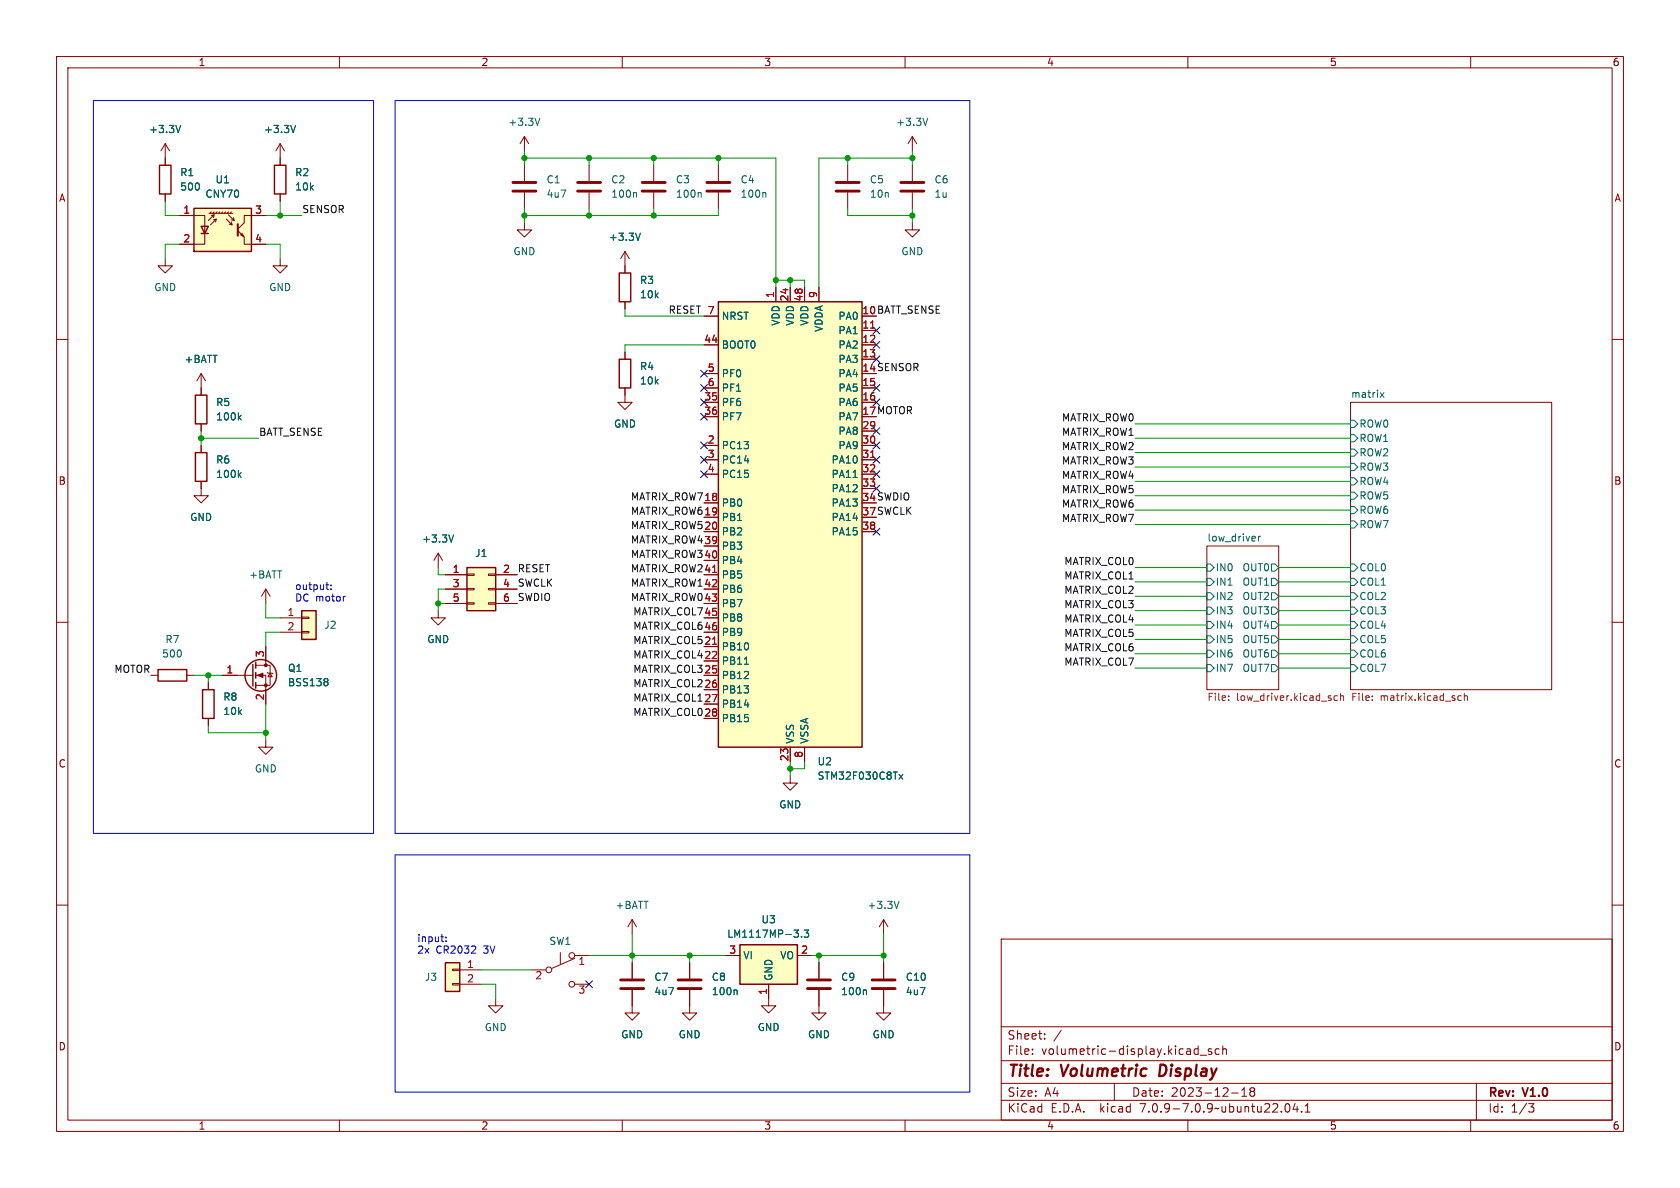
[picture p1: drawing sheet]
<svg xmlns="http://www.w3.org/2000/svg" width="297mm" height="210mm" viewBox="0 0 297 210" stroke-linecap="round" stroke-linejoin="round" font-family="sans-serif">
<g fill="none" stroke="#840000" stroke-width=".18">
<path d="M10 10h277v190h-277zM12 12h273v186h-273zM60 10v2M110 10v2M160 10v2M210 10v2M260 10v2M29.2 25.4l-.8 1.3M29.2 25.4v3.8M29.2 34.3v1.3M29.2 25.4l.8 1.3M49.5 25.4l-.7 1.3"/>
<path d="M49.5 25.4v3.8M49.5 34.3v1.3M49.5 25.4l.8 1.3M92.7 39.4v1.2h1.3l-1.3 1.3-1.3-1.3h1.3M92.7 24.1v2.6M92.7 29.2v2.8M92.7 34v2.8M92.7 24.1l-.8 1.3M92.7 24.1l.8 1.3M149.9 29.2v2.8M149.9 34v2.8M161.3 39.4v1.2h1.3l-1.3 1.3-1.3-1.3h1.3"/>
<path d="M161.3 24.1l-.8 1.3M161.3 24.1v2.6M161.3 29.2v2.8M161.3 34v2.8M161.3 24.1l.8 1.3M10 60h2M29.2 45.7v1.3h1.3l-1.3 1.3-1.3-1.3h1.3M49.5 45.7v1.3h1.3l-1.3 1.3-1.2-1.3h1.2M110.5 44.5l-.8 1.2M110.5 44.5v2.5M110.5 44.5l.8 1.2M124.5 55.9h2.5"/>
<path d="M137.2 50.8v2.5M139.7 50.8v2.5M142.2 50.8v2.5M144.8 50.8v2.5M152.4 58.4h2.5M285 60h2M35.6 66l-.8 1.3M35.6 66v2.6M35.6 66l.7 1.3M124.5 61h2.5M124.5 68.6h2.5M124.5 71.1h2.5"/>
<path d="M124.5 78.7h2.5M124.5 73.7h2.5M124.5 66h2.5M152.4 61h2.5M152.4 63.5h2.5M152.4 68.6h2.5M152.4 71.1h2.5M152.4 78.7h2.5M152.4 76.2h2.5M238.8 71.1h35.5v50.8h-35.5zM124.5 88.9h2.5M124.5 91.4h2.5"/>
<path d="M124.5 94h2.5M124.5 81.3h2.5M124.5 83.8h2.5M124.5 96.5h2.5M124.5 99.1h2.5M152.4 94h2.5M152.4 81.3h2.5M152.4 83.8h2.5M152.4 86.4h2.5M213.4 96.5h12.7v25.4h-12.7zM10 110h2M39.4 119.4h5.3"/>
<path d="M45.2 119.4h1.8v5.1M45.2 117.6h2.6v3.6h-2.6M47 104.1l-.8 1.3M47 104.1v2.6M47 114.3v3.3M47 104.1l.8 1.3M47.2 118.9l.2 .1h.7l.2 .1M47.8 119l.3 .6h-.7zM49.5 109.2h3.8M49.5 111.8h3.8M53.3 111.6h1.3v.3h-1.3zM53.3 109.1h1.3v.2h-1.3z"/>
<path d="M124.5 114.3h2.5M124.5 116.8h2.5M124.5 119.4h2.5M124.5 101.6h2.5M124.5 104.1h2.5M124.5 106.7h2.5M124.5 109.2h2.5M124.5 111.8h2.5M285 110h2M47 130.8v1.3h1.3l-1.3 1.3-1.3-1.3h1.3M124.5 121.9h2.5M124.5 124.5h2.5"/>
<path d="M124.5 127h2.5M139.7 137.2v1.2h1.3l-1.3 1.3-1.3-1.3h1.3M139.7 132.1v2.5M142.2 132.1v2.5M10 160h2M285 160h2M128.3 168.9h2.5M135.9 174v2.5M141 168.9h2.5M156.2 162.6l-.8 1.2M156.2 162.6v2.5M156.2 162.6l.8 1.2"/>
<path d="M177 166h108v32h-108zM60 198v2M110 198v2M160 198v2M177 194.5h108M177 191.5h108M177 187.5h108M177 181.5h108M182.5 186.3v.1M182.5 185.5v.1M184.7 183.6v.1M184.7 182.8v.1"/>
<path d="M187.6 182.1l-1.3 2M197 191.5v3M210 198v2M211.2 186.3h.6M211.2 185.5h.6M211.8 184.9v1.5M212.2 186.5h1.1M214.2 185.5l-.4-.1-.2 .2 .1 .2 .5 .2v.3h-.6M215.5 185.5l-.4-.1-.3 .3v.4l.2 .2h.5M216.2 185.5l.2-.1 .3 .1 .1 .9M216.2 184.9v1.5M217.7 193.2h1.2"/>
<path d="M219.5 193.8h.9M219.5 192.7l.5-.4v1.5M221.2 192.9l-.2 .3v.3l.2 .3 .5-.1 .1-.2-.1-.4-.2-.2M221.2 192.9l-.2-.2 .2-.4 .5 .1 .1 .2-.3 .3M221.2 192.9h.3M227.3 195.2l.2-.1a.81 .81 0 0 1 .6 .6 .81 .81 0 0 1-.3 .8l-.1 .1a.81 .81 0 0 1-.4-1.4zM229 195l-.4 1.1h.9M229.3 195.6v1M230.1 196.5v.1M230.7 196.6h.9M230.7 195.5l.5-.4v1.5M260 198v2"/>
<path d="M261 191.5v6.5M270.2 195.1h1l-.5 .6 .4 .1 .1 .5-.3 .3h-.4"/>
</g>
<path d="M205.2 188.2l-.3 2h.5" fill="none" stroke="#840000" stroke-width=".4"/>
<g fill="#fff" stroke="#fff" stroke-width=".18">
<path d="M213.4 96.5h12.7v25.4h-12.7z"/>
<path d="M238.8 71.1h35.5v50.8h-35.5z"/>
</g>
<g fill="none" stroke="#006464" stroke-width=".18">
<path d="M31.9 22.2l-.4 1.2M52.3 22.2l-.5 1.2M95.4 20.9l-.4 1.3M164 20.9l-.4 1.3M113.2 41.2l-.4 1.3M238.8 74.3h.6l.6 .6-.6 .7h-.6zM238.8 76.8h.6l.6 .7-.6 .6h-.6zM238.8 79.4h.6l.6 .6-.6 .6h-.6zM244 69.4l.7 .8M244.7 69.4l-.7 .8M150.8 84.4h.7M213.4 99.7h.6l.6 .6-.6 .7h-.6z"/>
<path d="M222.5 94.8v.8M222.8 94.8l-.3 .2M224.8 99.7h.6l.7 .6-.7 .7h-.6zM238.8 84.5h.6l.6 .6-.6 .6h-.6zM238.8 87h.6l.6 .6-.6 .7h-.6zM238.8 89.5h.6l.6 .7-.6 .6h-.6zM238.8 92.1h.6l.6 .6-.6 .6h-.6zM238.8 99.7h.6l.6 .6-.6 .7h-.6zM238.8 81.9h.6l.6 .7-.6 .6h-.6zM57.7 120l.3 .2-.3 .3 .3 .2v.3l-.3 .2M131.6 117.4h.7M213.4 102.2h.6l.6 .7-.6 .6h-.6z"/>
<path d="M213.4 112.4h.6l.6 .6-.6 .7h-.6zM213.4 109.9h.6l.6 .6-.6 .6h-.6zM213.4 107.3h.6l.6 .7-.6 .6h-.6zM213.4 117.5h.6l.6 .6-.6 .6h-.6zM213.4 114.9h.6l.6 .7-.6 .6h-.6zM213.4 104.8h.6l.6 .6-.6 .6h-.6zM224.8 109.9h.6l.7 .6-.7 .6h-.6zM224.8 117.5h.6l.7 .6-.7 .6h-.6zM224.8 107.3h.6l.7 .7-.7 .6h-.6zM224.8 104.8h.6l.7 .6-.7 .6h-.6zM224.8 114.9h.6l.7 .7-.7 .6h-.6zM224.8 112.4h.6l.7 .6-.7 .7h-.6z"/>
<path d="M224.8 102.2h.6l.7 .7-.7 .6h-.6zM238.8 107.3h.6l.6 .7-.6 .6h-.6zM238.8 104.8h.6l.6 .6-.6 .6h-.6zM238.8 102.2h.6l.6 .7-.6 .6h-.6zM238.8 112.4h.6l.6 .6-.6 .7h-.6zM238.8 117.5h.6l.6 .6-.6 .6h-.6zM238.8 114.9h.6l.6 .7-.6 .6h-.6zM238.8 109.9h.6l.6 .6-.6 .6h-.6zM158.9 136.9l.7 .8M159.6 136.9l-.7 .8M158.9 159.3l-.4 1.3M140.4 164.4h.8l-.5 .5"/>
<path d="M141.1 165v.6M141.7 165.6v.1M142.2 164.4h.8l-.5 .5 .4 .1v.6l-.2 .1-.5-.1"/>
</g>
<path d="M217.2 123.7v.1M217.2 123v.2M236.4 123h-.3l-.3 .2 .2 .6h.4M237 123.1l.2-.1h.3v.8M237 122.6v1.2M242.6 123.7v.1M242.6 123v.2M258.3 123h-.3l-.3 .2 .2 .6h.4M258.9 123.1l.2-.1h.3v.8M258.9 122.6v1.2" fill="none" stroke="#725600" stroke-width=".18"/>
<g fill="#ffffc2" stroke="#ffffc2" stroke-width=".18">
<path d="M127 53.3h25.4v78.8h-25.4z"/>
<path d="M130.8 167h10.2v7h-10.2z"/>
<path d="M53.3 108h2.6v5h-2.6z"/>
</g>
<g fill="none" stroke="#840000" stroke-width=".25">
<path d="M28.2 29.2h2v5.1h-2zM48.5 29.2h2v5.1h-2zM127 53.3h25.4v78.8h-25.4zM44.7 117.5v3.8M45.2 117.1v1M45.2 118.9v1M53.3 108h2.6v5h-2.6zM45.2 120.7v1M130.8 167h10.2v7h-10.2z"/>
<circle cx="46.1" cy="119.4" r="2.79"/>
</g>
<path d="M153.9 58h.7M153.9 80.9h.7M126 113.9h.7M126 101.2h.7" fill="none" stroke="#a90000" stroke-width=".18"/>
<path d="M90.7 33.8h4M90.7 32.3h4M147.8 33.8h4.1M147.8 32.3h4.1M159.3 33.8h4M159.3 32.3h4" fill="none" stroke="#840000" stroke-width=".51"/>
<g fill="#840000" stroke="#840000" stroke-width=".18">
<path d="M45.5 119.4l1-.4v.8z"/>
<circle cx="47" cy="121.2" r=".25"/>
<circle cx="47" cy="117.6" r=".25"/>
</g>
<path d="M34.3 36.8h10.1v7.7h-10.1z" fill="#ffffc2"/>
<path d="M34.3 36.8h10.1v7.7h-10.1zM35.6 40h1.2l-.6 1.3zM35.6 41.3h1.2M109.5 48.3h2v5h-2zM34.5 69.9h2.1v5h-2.1zM109.5 63.5h2v5.1h-2zM34.5 80h2.1v5.1h-2.1zM27.9 118.4h5.1v2h-5.1zM82.5 100.3h5.1v7.7h-5.1zM35.8 121.9h2v5.1h-2zM78.7 170.2h2.6v5.1h-2.6z" fill="none" stroke="#840000" stroke-width=".25"/>
<g fill="none" stroke="#840000" stroke-width=".18">
<path d="M29.2 27.9v1.3M29.2 34.3v1.3M31.7 38.1h4.5v5.1h-4.5M37 37.7h4.1M37.3 38.1l.5-.1-1 1M37.3 37.5l-.2 .2M37.7 38.9l.5-.2-1 1.1M37.8 37.5l-.2 .2M37.8 38l-.1 .5M38.2 38.7l-.1 .5M38.4 37.5l-.3 .2M38.9 37.5l-.3 .2"/>
<path d="M39.4 37.5l-.3 .2M39.9 37.5l-.3 .2M40 38.7l1 1.1-.1-.6M40.4 38l1 1-.1-.5M40.4 37.5l-.3 .2M40.5 39.6l.5 .2M40.9 37.5l-.3 .2M40.9 38.9l.5 .1M47 38.1h-3.8v1.3l-1.2 1.1M49.5 27.9v1.3M49.5 34.3v1.3M104.1 29.2v2.8"/>
<path d="M104.1 34v2.8M115.6 29.2v2.8M115.6 34v2.8M127 29.2v2.8M127 34v2.8M42 40.8l1.2 1.1v1.3h3.8M42.8 41.3l.3 .5-.6-.3zM110.5 47v1.3M110.5 53.3v1.3M124.5 55.9h2.5M137.2 50.8v2.5M139.7 50.8v2.5"/>
<path d="M142.2 50.8v2.5M144.8 50.8v2.5M152.4 58.4h2.5M35.6 68.6v1.3M35.6 74.9v1.3M35.6 78.7v1.3M110.5 68.6v2.5h1.3l-1.3 1.3-1.3-1.3h1.3M110.5 62.2v1.3M124.5 61h2.5M124.5 68.6h2.5M124.5 71.1h2.5M124.5 78.7h2.5"/>
<path d="M124.5 73.7h2.5M124.5 66h2.5M152.4 61h2.5M152.4 63.5h2.5M152.4 68.6h2.5M152.4 71.1h2.5M152.4 78.7h2.5M152.4 76.2h2.5M35.6 85.1v2.5h1.2l-1.2 1.3-1.3-1.3h1.3M77.5 97.8l-.8 1.3M77.5 97.8v2.5M77.5 97.8l.7 1.3"/>
<path d="M124.5 88.9h2.5M124.5 91.4h2.5M124.5 94h2.5M124.5 81.3h2.5M124.5 83.8h2.5M124.5 96.5h2.5M124.5 99.1h2.5M152.4 94h2.5M152.4 81.3h2.5M152.4 83.8h2.5M152.4 86.4h2.5M26.7 119.4h1.2"/>
<path d="M33 119.4h1.3M39.4 119.4h2.5M47 114.3v2.5M77.5 108v1.2h1.2l-1.2 1.3-1.3-1.3h1.3M78.7 101.6h3.8M78.7 104.1h3.8M78.7 106.7h3.8M82.5 106.6h1.3v.2h-1.3zM82.5 104h1.3v.3h-1.3zM82.5 101.5h1.3v.2h-1.3zM86.4 106.6h1.2v.2h-1.2zM86.4 104h1.2v.3h-1.2z"/>
<path d="M86.4 101.5h1.2v.2h-1.2zM87.6 101.6h3.8M87.6 104.1h3.8M87.6 106.7h3.8M124.5 101.6h2.5M124.5 104.1h2.5M124.5 106.7h2.5M124.5 119.4h2.5M124.5 114.3h2.5M124.5 116.8h2.5M124.5 109.2h2.5M124.5 111.8h2.5"/>
<path d="M36.8 120.7v1.2M36.8 127v1.3M47 121.9v2.6M124.5 121.9h2.5M124.5 124.5h2.5M124.5 127h2.5M139.7 132.1v2.5M142.2 132.1v2.5M80 173.9h1.3v.2h-1.3zM80 171.3h1.3v.3h-1.3zM81.3 171.5h3.8M81.3 174h3.8"/>
<path d="M87.6 176.5v1.3h1.3l-1.3 1.3-1.2-1.3h1.2M94 171.5h2.5M99.1 168.4v2M101.6 169.4l-4.1 1.8M101.6 168.9h2.5M101.6 174h2.5M111.8 175v4.1h1.2l-1.2 1.2-1.3-1.2h1.3M111.8 162.6l-.8 1.2M111.8 162.6v2.5M111.8 170.2v2.8M111.8 162.6l.7 1.2M121.9 175v4.1h1.3l-1.3 1.2-1.3-1.2h1.3"/>
<path d="M121.9 170.2v2.8M128.3 168.9h2.5M135.9 174v3.8h1.3l-1.3 1.3-1.3-1.3h1.3M141 168.9h2.5M144.8 175v4.1h1.2l-1.2 1.2-1.3-1.2h1.3M144.8 170.2v2.8M156.2 175v4.1h1.3l-1.3 1.2-1.3-1.2h1.3M156.2 170.2v2.8"/>
<circle cx="97" cy="171.5" r=".51"/>
<circle cx="101.1" cy="168.9" r=".51"/>
<circle cx="101.1" cy="174" r=".51"/>
</g>
<path d="M42 39.6v2.1" fill="none" stroke="#840000" stroke-width=".36"/>
<g fill="none" stroke="#006464" stroke-width=".18">
<path d="M31.9 22.2l-.4 1.2M52.3 22.2l-.5 1.2M112.4 34l.1 .2v.7M123.8 34l.2 .2v.7M135.2 34l.2 .2v.7M113.2 41.2l-.4 1.3M42.3 73.8l.3 .4M42.6 73.4l-.5 .5M42.3 83.9l.3 .5M42.6 83.6l-.5 .4M80.2 94.6l-.4 1.2M150.8 84.4h.7"/>
<path d="M57.7 120l.3 .2-.3 .3 .3 .2v.3l-.3 .2M131.6 117.4h.7M158.9 136.9l.7 .8M159.6 136.9l-.7 .8M130.1 175l.2 .2v.6M140.4 164.4h.8l-.5 .5M141.1 165v.6M141.7 165.6v.1M142.2 164.4h.8l-.5 .5 .4 .1v.6l-.2 .1-.5-.1M153 175l.2 .2v.6"/>
</g>
<g fill="#ffffc2" stroke="#ffffc2" stroke-width=".18">
<path d="M82.5 100.3h5.1v7.7h-5.1z"/>
<path d="M78.7 170.2h2.6v5.1h-2.6z"/>
</g>
<g fill="none" stroke="#840000" stroke-width=".51">
<path d="M102.1 33.8h4.1M102.1 32.3h4.1M113.5 33.8h4.1M113.5 32.3h4.1M125 33.8h4M125 32.3h4M109.7 174.8h4.1M109.7 173.2h4.1M119.9 174.8h4.1M119.9 173.2h4.1M142.7 174.8h4.1M142.7 173.2h4.1"/>
<path d="M154.2 174.8h4M154.2 173.2h4"/>
</g>
<path d="M16.5 17.8h49.5v129.5h-49.5zM69.8 17.8h101.6v129.5h-101.6zM57.6 103.4h.5M57.9 104.2h.2M58.5 104.1v.1M58.5 103.4v.2M61.1 105.4l-.3 .1M69.8 151.1h101.6v41.9h-101.6zM78.8 166.3v.2M78.8 165.7v.1M83.3 168.5h.8M84 167.3v.5" fill="none" stroke="#0000c2" stroke-width=".18"/>
<g fill="none" stroke="#009600" stroke-width=".18">
<path d="M29.2 35.6v2.5h2.5M47 38.1h6.3M49.5 35.6v2.5M92.7 27.9h44.5v22.9M92.7 26.7v2.5M92.7 36.8v2.6M104.1 27.9v1.3M104.1 36.8v1.3M115.6 27.9v1.3M115.6 36.8v1.3M127 27.9v1.3M127 36.8v1.3h-34.3"/>
<path d="M149.9 36.8v1.3h11.4M149.9 27.9v1.3M161.3 27.9h-16.5v22.9M161.3 26.7v2.5M161.3 36.8v2.6M31.7 43.2h-2.5v2.5M47 43.2h2.5v2.5M110.5 54.6v1.3h14M137.2 49.5h5v1.3M139.7 49.5v1.3M35.6 77.5h10.1M35.6 76.2v2.5"/>
<path d="M124.5 61h-14v1.2M200.7 77.5h38.1M200.7 74.9h38.1M200.7 85.1h38.1M200.7 90.2h38.1M200.7 87.6h38.1M200.7 82.6h38.1M200.7 92.7h38.1M200.7 80h38.1M34.3 119.4h5.1M36.8 119.4v1.3M47 106.7v2.5h2.5"/>
<path d="M49.5 111.8h-2.5v2.5M77.5 100.3v1.3h1.2M77.5 106.7h1.2M78.7 104.1h-1.2v3.9M200.7 115.6h12.7M200.7 100.3h12.7M200.7 102.9h12.7M200.7 105.4h12.7M200.7 118.1h12.7M200.7 108h12.7M200.7 113h12.7M200.7 110.5h12.7"/>
<path d="M226.1 115.6h12.7M226.1 100.3h12.7M226.1 102.9h12.7M226.1 105.4h12.7M226.1 118.1h12.7M226.1 108h12.7M226.1 113h12.7M226.1 110.5h12.7M36.8 128.3v1.2h10.2M47 124.5v6.3M139.7 134.6v2.6M142.2 134.6v1.3h-2.5"/>
<path d="M85.1 171.5h8.9M85.1 174h2.5v2.5M104.1 168.9h24.2M111.8 165.1v5.1M121.9 168.9v1.3M143.5 168.9h12.7M144.8 168.9v1.3M156.2 165.1v5.1"/>
</g>
<g fill="none" stroke="#000084" stroke-width=".18">
<path d="M154.3 57.8l1.2 1.2M155.5 57.8l-1.2 1.2M123.9 65.4l1.2 1.2M123.9 68l1.2 1.2M123.9 70.5l1.2 1.2M123.9 78.1l1.2 1.2M123.9 73.1l1.2 1.2M125.1 65.4l-1.2 1.2M125.1 68l-1.2 1.2M125.1 70.5l-1.2 1.2M125.1 78.1l-1.2 1.2M125.1 73.1l-1.2 1.2"/>
<path d="M154.3 75.6l1.2 1.2M154.3 78.1l1.2 1.2M154.3 62.9l1.2 1.2M154.3 68l1.2 1.2M154.3 60.4l1.2 1.2M154.3 70.5l1.2 1.2M155.5 75.6l-1.2 1.2M155.5 78.1l-1.2 1.2M155.5 62.9l-1.2 1.2M155.5 68l-1.2 1.2M155.5 60.4l-1.2 1.2M155.5 70.5l-1.2 1.2"/>
<path d="M123.9 80.7l1.2 1.2M123.9 83.2l1.2 1.2M125.1 80.7l-1.2 1.2M125.1 83.2l-1.2 1.2M154.3 83.2l1.2 1.2M154.3 85.8l1.2 1.2M154.3 80.7l1.2 1.2M154.3 93.4l1.2 1.2M155.5 83.2l-1.2 1.2M155.5 85.8l-1.2 1.2M155.5 80.7l-1.2 1.2M155.5 93.4l-1.2 1.2"/>
<path d="M103.5 173.4l1.2 1.2M104.7 173.4l-1.2 1.2"/>
</g>
<path d="M153.9 58h.7M153.9 80.9h.7M126 113.9h.7M126 101.2h.7" fill="none" stroke="#a90000" stroke-width=".18"/>
<g fill="#009600" stroke="#009600" stroke-width=".18">
<circle cx="121.9" cy="168.9" r=".46"/>
<circle cx="144.8" cy="168.9" r=".46"/>
<circle cx="111.8" cy="168.9" r=".46"/>
<circle cx="156.2" cy="168.9" r=".46"/>
<circle cx="139.7" cy="135.9" r=".46"/>
<circle cx="149.9" cy="27.9" r=".46"/>
<circle cx="161.3" cy="38.1" r=".46"/>
<circle cx="161.3" cy="27.9" r=".46"/>
<circle cx="137.2" cy="49.5" r=".46"/>
<circle cx="139.7" cy="49.5" r=".46"/>
<circle cx="49.5" cy="38.1" r=".46"/>
<circle cx="77.5" cy="106.7" r=".46"/>
<circle cx="36.8" cy="119.4" r=".46"/>
<circle cx="47" cy="129.5" r=".46"/>
<circle cx="35.6" cy="77.5" r=".46"/>
<circle cx="115.6" cy="38.1" r=".46"/>
<circle cx="127" cy="27.9" r=".46"/>
<circle cx="92.7" cy="38.1" r=".46"/>
<circle cx="104.1" cy="38.1" r=".46"/>
<circle cx="115.6" cy="27.9" r=".46"/>
<circle cx="104.1" cy="27.9" r=".46"/>
<circle cx="92.7" cy="27.9" r=".46"/>
</g>
<g font-size="2.8" fill="#840000">
<text x="178" y="190.9">Title:</text>
<text x="187.7" y="190.9">Volumetric</text>
<text x="205.8" y="190.9">Display</text>
</g>
<g font-size="2.1" fill="#840000">
<text x="178" y="184">Sheet:</text>
<text x="178" y="186.7">File:</text>
<text x="184.1" y="186.7">volumetric-display.kicad_sch</text>
<text x="178" y="196.9">KiCad</text>
<text x="178" y="194.1">Size:</text>
<text x="184.7" y="194.1">A4</text>
<text x="185.7" y="196.9">E.D.A.</text>
<text x="194.6" y="196.9">kicad</text>
<text x="200" y="194.1">Date:</text>
<text x="201.8" y="196.9">7.0.9-7.0.9~ubuntu22.04.1</text>
<text x="207" y="194.1">2023-12-18</text>
<text x="263" y="194.3">Rev:</text>
<text x="263" y="196.9">Id:</text>
<text x="267.1" y="196.9">1/3</text>
<text x="269.4" y="194.3">V1.0</text>
</g>
<g font-size="1.8" fill="#840000">
<text x="35" y="11.9">1</text>
<text x="85" y="11.9">2</text>
<text x="135" y="11.9">3</text>
<text x="185" y="11.9">4</text>
<text x="235" y="11.9">5</text>
<text x="285" y="11.9">6</text>
<text x="10.3" y="35.9">A</text>
<text x="285.3" y="35.9">A</text>
<text x="152.4" y="55.6">10 BATT_SENSE</text>
<text x="152.4" y="65.8">14 SENSOR</text>
<text x="152.4" y="73.4">17 MOTOR</text>
<text x="10.3" y="85.9">B</text>
<text x="152.4" y="88.6">34 SWDIO</text>
<text x="285.3" y="85.9">B</text>
<text x="152.4" y="91.2">37 SWCLK</text>
<text x="10.3" y="135.9">C</text>
<text x="285.3" y="135.9">C</text>
<text x="10.3" y="185.9">D</text>
<text x="285.3" y="185.9">D</text>
<text x="35" y="199.9">1</text>
<text x="85" y="199.9">2</text>
<text x="135" y="199.9">3</text>
<text x="185" y="199.9">4</text>
<text x="235" y="199.9">5</text>
<text x="285" y="199.9">6</text>
</g>
<g font-size="1.8" fill="#006464">
<text x="26.3" y="23.7">+3.3V</text>
<text x="46.6" y="23.7">+3.3V</text>
<text x="89.8" y="22.5">+3.3V</text>
<text x="158.3" y="22.5">+3.3V</text>
<text x="31.8" y="31.3">R1</text>
<text x="31.8" y="33.9">500</text>
<text x="36.2" y="35.2">CNY70</text>
<text x="38" y="32.6">U1</text>
<text x="52.1" y="31.3">R2</text>
<text x="52.1" y="33.9">10k</text>
<text x="96.5" y="32.6">C1</text>
<text x="96.5" y="35.2">4u7</text>
<text x="108" y="32.6">C2</text>
<text x="108" y="35.2">100n</text>
<text x="119.4" y="32.6">C3</text>
<text x="119.4" y="35.2">100n</text>
<text x="130.8" y="32.6">C4</text>
<text x="130.8" y="35.2">100n</text>
<text x="153.7" y="32.6">C5</text>
<text x="153.7" y="35.2">10n</text>
<text x="165.1" y="32.6">C6</text>
<text x="165.1" y="35.2">1u</text>
<text x="90.7" y="45.3">GND</text>
<text x="107.5" y="42.8">+3.3V</text>
<text x="159.3" y="45.3">GND</text>
<text x="27.2" y="51.7">GND</text>
<text x="47.5" y="51.7">GND</text>
<text x="113" y="50.4">R3</text>
<text x="113" y="52.9">10k</text>
<text x="127.5" y="56.7">NRST</text>
<text x="138" y="57.7" transform="rotate(-90 138 57.7)">VDD</text>
<text x="140.6" y="57.7" transform="rotate(-90 140.6 57.7)">VDD</text>
<text x="143.1" y="57.7" transform="rotate(-90 143.1 57.7)">VDD</text>
<text x="145.6" y="58.8" transform="rotate(-90 145.6 58.8)">VDDA</text>
<text x="148.1" y="56.7">PA0</text>
<text x="148.1" y="59.3">PA1</text>
<text x="32.5" y="64.4">+BATT</text>
<text x="113" y="65.6">R4</text>
<text x="127.5" y="61.8">BOOT0</text>
<text x="148.1" y="61.8">PA2</text>
<text x="148.1" y="64.4">PA3</text>
<text x="38.1" y="72">R5</text>
<text x="113" y="68.2">10k</text>
<text x="127.5" y="72">PF6</text>
<text x="127.5" y="66.9">PF0</text>
<text x="127.5" y="69.4">PF1</text>
<text x="148.1" y="66.9">PA4</text>
<text x="148.1" y="69.4">PA5</text>
<text x="148.1" y="72">PA6</text>
<text x="238.8" y="70.4">matrix</text>
<text x="38.1" y="74.5">100k</text>
<text x="108.5" y="75.8">GND</text>
<text x="127.5" y="74.5">PF7</text>
<text x="148.1" y="74.5">PA7</text>
<text x="148.1" y="77.1">PA8</text>
<text x="240.2" y="75.8">ROW0</text>
<text x="38.1" y="82.1">R6</text>
<text x="127.5" y="79.6">PC13</text>
<text x="127.5" y="82.1">PC14</text>
<text x="146.9" y="82.1">PA10</text>
<text x="148.1" y="79.6">PA9</text>
<text x="240.2" y="78.3">ROW1</text>
<text x="240.2" y="80.9">ROW2</text>
<text x="240.2" y="83.4">ROW3</text>
<text x="38.1" y="84.7">100k</text>
<text x="127.5" y="89.8">PB0</text>
<text x="127.5" y="84.7">PC15</text>
<text x="146.9" y="84.7">PA11</text>
<text x="146.9" y="87.2">PA12</text>
<text x="146.9" y="89.8">PA13</text>
<text x="240.2" y="86">ROW4</text>
<text x="240.2" y="88.5">ROW5</text>
<text x="33.5" y="92.3">GND</text>
<text x="127.5" y="92.3">PB1</text>
<text x="127.5" y="94.8">PB2</text>
<text x="146.9" y="92.3">PA14</text>
<text x="146.9" y="94.8">PA15</text>
<text x="213.4" y="95.8">low_driver</text>
<text x="240.2" y="91">ROW6</text>
<text x="240.2" y="93.6">ROW7</text>
<text x="74.5" y="96.1">+3.3V</text>
<text x="83.9" y="98.7">J1</text>
<text x="127.5" y="97.4">PB3</text>
<text x="127.5" y="99.9">PB4</text>
<text x="214.8" y="101.2">IN0</text>
<text x="219.6" y="101.2">OUT0</text>
<text x="240.2" y="101.2">COL0</text>
<text x="44" y="102.5">+BATT</text>
<text x="127.5" y="102.5">PB5</text>
<text x="127.5" y="105">PB6</text>
<text x="127.5" y="107.5">PB7</text>
<text x="214.8" y="103.7">IN1</text>
<text x="214.8" y="106.3">IN2</text>
<text x="219.6" y="106.3">OUT2</text>
<text x="219.6" y="103.7">OUT1</text>
<text x="240.2" y="106.3">COL2</text>
<text x="240.2" y="103.7">COL1</text>
<text x="29.1" y="113.9">R7</text>
<text x="57.2" y="111.4">J2</text>
<text x="75.4" y="113.9">GND</text>
<text x="127.5" y="110.1">PB8</text>
<text x="127.5" y="112.6">PB9</text>
<text x="214.8" y="113.9">IN5</text>
<text x="214.8" y="111.4">IN4</text>
<text x="214.8" y="108.8">IN3</text>
<text x="219.6" y="111.4">OUT4</text>
<text x="219.6" y="108.8">OUT3</text>
<text x="219.6" y="113.9">OUT5</text>
<text x="240.2" y="108.8">COL3</text>
<text x="240.2" y="113.9">COL5</text>
<text x="240.2" y="111.4">COL4</text>
<text x="28.6" y="116.4">500</text>
<text x="50.8" y="119">Q1</text>
<text x="127.5" y="115.2">PB10</text>
<text x="127.5" y="117.7">PB11</text>
<text x="214.8" y="119">IN7</text>
<text x="214.8" y="116.4">IN6</text>
<text x="219.6" y="119">OUT7</text>
<text x="219.6" y="116.4">OUT6</text>
<text x="240.2" y="119">COL7</text>
<text x="240.2" y="116.4">COL6</text>
<text x="39.4" y="124.1">R8</text>
<text x="50.8" y="121.5">BSS138</text>
<text x="127.5" y="120.2">PB12</text>
<text x="127.5" y="122.8">PB13</text>
<text x="127.5" y="125.3">PB14</text>
<text x="39.4" y="126.6">10k</text>
<text x="127.5" y="127.9">PB15</text>
<text x="140.6" y="131.6" transform="rotate(-90 140.6 131.6)">VSS</text>
<text x="143.1" y="131.6" transform="rotate(-90 143.1 131.6)">VSSA</text>
<text x="45" y="136.8">GND</text>
<text x="144.4" y="135.5">U2</text>
<text x="137.7" y="143.1">GND</text>
<text x="144.4" y="138">STM32F030C8Tx</text>
<text x="108.7" y="160.9">+BATT</text>
<text x="153.3" y="160.9">+3.3V</text>
<text x="97" y="167.2">SW1</text>
<text x="128.5" y="166">LM1117MP-3.3</text>
<text x="134.5" y="163.4">U3</text>
<text x="75" y="173.6">J3</text>
<text x="115.6" y="173.6">C7</text>
<text x="125.7" y="173.6">C8</text>
<text x="131.3" y="169.8">VI</text>
<text x="136.8" y="173.5" transform="rotate(-90 136.8 173.5)">GND</text>
<text x="137.8" y="169.8">VO</text>
<text x="148.6" y="173.6">C9</text>
<text x="160" y="173.6">C10</text>
<text x="115.6" y="176.1">4u7</text>
<text x="125.7" y="176.1">100n</text>
<text x="148.6" y="176.1">100n</text>
<text x="160" y="176.1">4u7</text>
<text x="85.6" y="182.5">GND</text>
<text x="109.7" y="183.7">GND</text>
<text x="119.9" y="183.7">GND</text>
<text x="133.9" y="182.5">GND</text>
<text x="142.7" y="183.7">GND</text>
<text x="154.2" y="183.7">GND</text>
</g>
<g font-size="1.8" fill="#a90000">
<text x="32.3" y="37.8">1</text>
<text x="45" y="37.8">3</text>
<text x="32.3" y="42.9">2</text>
<text x="45" y="42.9">4</text>
<text x="136.9" y="52.8" transform="rotate(-90 136.9 52.8)">1</text>
<text x="139.4" y="53.4" transform="rotate(-90 139.4 53.4)">24</text>
<text x="142" y="53.4" transform="rotate(-90 142 53.4)">48</text>
<text x="144.5" y="52.8" transform="rotate(-90 144.5 52.8)">9</text>
<text x="125" y="55.6">7</text>
<text x="152.4" y="58.2">11</text>
<text x="152.4" y="55.6">10</text>
<text x="124.4" y="60.7">44</text>
<text x="125" y="65.8">5</text>
<text x="152.4" y="60.7">12</text>
<text x="152.4" y="63.2">13</text>
<text x="152.4" y="65.8">14</text>
<text x="124.4" y="70.9">35</text>
<text x="125" y="68.3">6</text>
<text x="152.4" y="68.3">15</text>
<text x="152.4" y="70.9">16</text>
<text x="124.4" y="73.4">36</text>
<text x="152.4" y="75.9">29</text>
<text x="152.4" y="73.4">17</text>
<text x="125" y="78.5">2</text>
<text x="125" y="81">3</text>
<text x="125" y="83.6">4</text>
<text x="152.4" y="78.5">30</text>
<text x="152.4" y="81">31</text>
<text x="152.4" y="83.6">32</text>
<text x="124.4" y="88.6">18</text>
<text x="152.4" y="86.1">33</text>
<text x="152.4" y="88.6">34</text>
<text x="124.4" y="91.2">19</text>
<text x="124.4" y="93.7">20</text>
<text x="152.4" y="93.7">38</text>
<text x="152.4" y="91.2">37</text>
<text x="79.9" y="101.3">1</text>
<text x="88.8" y="101.3">2</text>
<text x="124.4" y="96.3">39</text>
<text x="124.4" y="98.8">40</text>
<text x="124.4" y="101.3">41</text>
<text x="79.9" y="103.9">3</text>
<text x="79.9" y="106.4">5</text>
<text x="88.8" y="103.9">4</text>
<text x="88.8" y="106.4">6</text>
<text x="124.4" y="103.9">42</text>
<text x="124.4" y="106.4">43</text>
<text x="50.7" y="109">1</text>
<text x="50.7" y="111.5">2</text>
<text x="124.4" y="109">45</text>
<text x="124.4" y="111.5">46</text>
<text x="39.9" y="119.1">1</text>
<text x="46.7" y="116.3" transform="rotate(-90 46.7 116.3)">3</text>
<text x="124.4" y="114">21</text>
<text x="124.4" y="116.6">22</text>
<text x="124.4" y="119.1">25</text>
<text x="46.7" y="123.9" transform="rotate(-90 46.7 123.9)">2</text>
<text x="124.4" y="121.7">26</text>
<text x="124.4" y="124.2">27</text>
<text x="124.4" y="126.7">28</text>
<text x="139.4" y="134.7" transform="rotate(-90 139.4 134.7)">23</text>
<text x="142" y="134.1" transform="rotate(-90 142 134.1)">8</text>
<text x="82.5" y="171.2">1</text>
<text x="82.5" y="173.7">2</text>
<text x="94.5" y="173.4">2</text>
<text x="102.2" y="170.9">1</text>
<text x="128.8" y="168.7">3</text>
<text x="141.5" y="168.7">2</text>
<text x="102.2" y="176">3</text>
<text x="135.6" y="176" transform="rotate(-90 135.6 176)">1</text>
</g>
<g font-size="1.8" fill="#0f0f0f">
<text x="53.3" y="37.8">SENSOR</text>
<text x="118.1" y="55.5">RESET 7</text>
<text x="45.7" y="77.1">BATT_SENSE</text>
<text x="187.6" y="77.1">MATRIX_ROW1</text>
<text x="187.6" y="74.6">MATRIX_ROW0</text>
<text x="187.6" y="82.2">MATRIX_ROW3</text>
<text x="187.6" y="79.7">MATRIX_ROW2</text>
<text x="111.4" y="88.6">MATRIX_ROW718</text>
<text x="187.6" y="84.7">MATRIX_ROW4</text>
<text x="187.6" y="89.8">MATRIX_ROW6</text>
<text x="187.6" y="87.3">MATRIX_ROW5</text>
<text x="111.4" y="93.6">MATRIX_ROW520</text>
<text x="111.4" y="91.1">MATRIX_ROW619</text>
<text x="187.6" y="92.4">MATRIX_ROW7</text>
<text x="91.4" y="101.3">RESET</text>
<text x="111.4" y="101.3">MATRIX_ROW241</text>
<text x="111.4" y="98.7">MATRIX_ROW340</text>
<text x="111.4" y="96.2">MATRIX_ROW439</text>
<text x="188.1" y="100">MATRIX_COL0</text>
<text x="91.4" y="103.8">SWCLK</text>
<text x="91.4" y="106.3">SWDIO</text>
<text x="111.4" y="106.3">MATRIX_ROW043</text>
<text x="111.4" y="103.8">MATRIX_ROW142</text>
<text x="188.1" y="105.1">MATRIX_COL2</text>
<text x="188.1" y="102.5">MATRIX_COL1</text>
<text x="188.1" y="107.6">MATRIX_COL3</text>
<text x="111.9" y="114">MATRIX_COL521</text>
<text x="111.9" y="111.4">MATRIX_COL646</text>
<text x="111.9" y="108.9">MATRIX_COL745</text>
<text x="188.1" y="112.7">MATRIX_COL5</text>
<text x="188.1" y="110.1">MATRIX_COL4</text>
<text x="20.1" y="119">MOTOR</text>
<text x="111.9" y="116.5">MATRIX_COL422</text>
<text x="111.9" y="119">MATRIX_COL325</text>
<text x="188.1" y="117.8">MATRIX_COL7</text>
<text x="188.1" y="115.2">MATRIX_COL6</text>
<text x="111.9" y="124.1">MATRIX_COL127</text>
<text x="111.9" y="121.6">MATRIX_COL226</text>
<text x="111.9" y="126.7">MATRIX_COL028</text>
</g>
<g font-size="1.8" fill="#0000c2">
<text x="52.1" y="104.4">output:</text>
<text x="52.1" y="106.4">DC motor</text>
<text x="73.7" y="166.6">input:</text>
<text x="73.7" y="168.7">2x</text>
<text x="77.1" y="168.7">CR2032</text>
<text x="85.6" y="168.7">3V</text>
</g>
<g font-size="1.8" fill="#725600">
<text x="213.4" y="124.2">File:</text>
<text x="218.6" y="124.2">low_driver.kicad_sch</text>
<text x="238.8" y="124.2">File:</text>
<text x="244" y="124.2">matrix.kicad_sch</text>
</g>
</svg>
